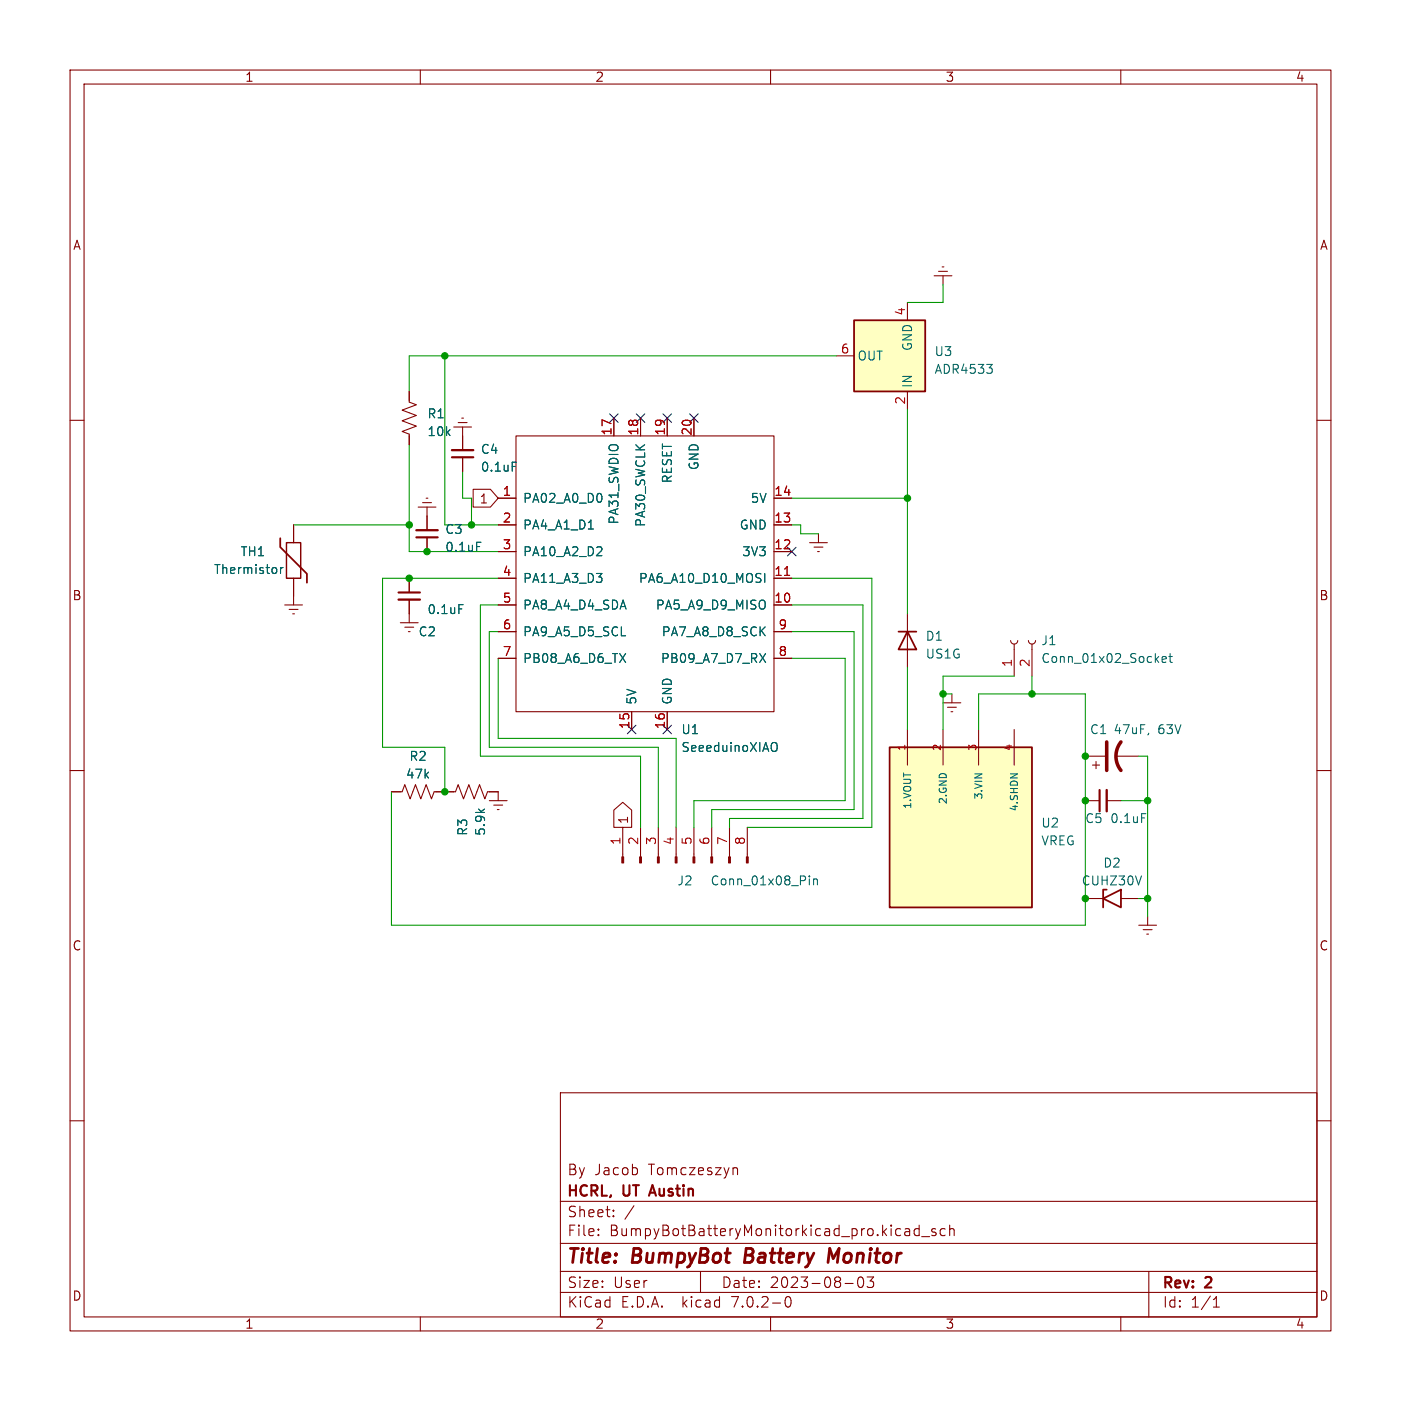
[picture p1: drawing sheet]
<svg xmlns="http://www.w3.org/2000/svg" width="200mm" height="200mm" viewBox="0 0 200 200" stroke-linecap="round" stroke-linejoin="round" font-family="sans-serif">
<g fill="none" stroke="#840000" stroke-width=".15">
<path d="M10 10h180v180h-180zM12 12h176v176h-176zM60 10v2M110 10v2M160 10v2M133.3 39.4h2.6M134 38.7h1.3M134.5 38.1h.2M134.6 39.4v1.2M10 60h2M58.4 55.9v1.5l1 .4-2 .7 2 .8-2 .8 2 .7-2 .8 1 .4v1.5M65.9 59.7h.3"/>
<path d="M87.6 59.7v2.5M91.4 59.7v2.5M95.2 59.7v2.5M99.1 59.7v2.5M119.4 50.8h2.5M129.5 43.2v2.5M129.5 55.9v2.5M188 60h2M41.9 74.9v2.6M59.7 72.4h2.5M60.3 71.8h1.3M60.8 71.1h.3"/>
<path d="M61 72.4v3.3M61 76.7v2M64.8 61h2.5M65.4 60.3h1.3M66 61v3.3M66 65.3v2M67.5 69.8h2.5l1.1 1.3-1.1 1.3h-2.5zM71.1 71.1h2.6M71.1 78.7h2.6M71.1 74.9h2.6M73.7 62.2h36.8v39.4h-36.8zM110.5 71.1h2.5"/>
<path d="M110.5 78.7h2.5M110.5 74.9h2.5M115.6 77.5h2.5M116.2 78.1h1.3M116.7 78.7h.3M116.8 76.2v1.3M40.6 86.4h2.6M41.3 87h1.2M41.8 87.6h.2M41.9 82.5v3.9M57.1 88.9h2.6M57.8 89.5h1.3"/>
<path d="M58.3 90.2h.2M58.4 82.5v2.1M58.4 85.6v3.3M71.1 86.4h2.6M71.1 82.5h2.6M71.1 90.2h2.6M71.1 94h2.6M110.5 86.4h2.5M110.5 82.5h2.5M110.5 90.2h2.5M110.5 94h2.5M129.5 87.6v7.6"/>
<path d="M135.9 99.1v1.2M144.3 91.4a.51 .51 0 0 0 .5 .5 .51 .51 0 0 0 .5-.5M144.8 91.9v4.6M146.8 91.4a.51 .51 0 0 0 .5 .5 .51 .51 0 0 0 .5-.5M147.3 91.9v4.6M10 110h2M55.9 113h1.5l.4-1 .7 2 .8-2 .8 2 .7-2 .8 2 .4-1h3l.4-1 .8 2 .7-2 .8 2 .8-2 .7 2 .4-1h1.5v1.3M69.8 114.3h2.6M70.5 114.9h1.3M71 115.6h.2M87.6 115.6l1.3-1.1 1.3 1.1v2.5h-2.6zM88.9 118.1v4.2"/>
<path d="M90.2 101.6v2.5M91.4 118.1v4.2M94 118.1v4.2M95.2 101.6v2.5M96.5 118.1v4.2M99.1 118.1v4.2M101.6 118.1v4.2M104.1 118.1v4.2M106.7 118.1v4.2M129.5 104.1v5.1M134.6 100.3h2.6M134.6 104.1v5.1"/>
<path d="M135.3 101h1.2M135.8 101.6h.2M139.7 104.1v5.1M144.8 104.1v5.1M154.9 114.3h2.1M154.9 107.9h2.8M156 109.2h1M156.5 108.7v1M158 114.3h2M159.3 107.9h3.3M188 110h2M154.9 128.3h2.6"/>
<path d="M160 128.3h2.6M162.6 132.1h2.5M163.2 132.7h1.3M163.7 133.3h.3M163.8 130.8v1.3M10 160h2M80 156h108v32h-108zM188 160h2M80 177.5h108M80 171.5h108M85.4 176.3v.1M85.4 175.5v.1"/>
<path d="M87.6 173.6v.1M87.6 172.8v.1M104.9 166.7h.2l.2 .2v.8M129.6 175.4l.3 .2v.8M129.9 176.3l-.2 .1M129.9 175.8h-.2M131.2 174.9v1.5M131.2 175.5l-.4-.1-.3 .3v.4l.1 .2 .2 .1 .4-.1M131.6 176.5h1.1M133.6 175.5l-.4-.1-.2 .2 .1 .2 .5 .2v.1v.2l-.2 .1-.4-.1M134.9 175.5l-.4-.1-.3 .3v.4l.2 .2 .1 .1 .4-.1M135.6 175.5a.37 .37 0 0 1 .6 .1v.8"/>
<path d="M135.6 174.9v1.5M60 188v2M80 184.5h108M80 181.5h108M100 181.5v3M110 188v2M112.2 185.2a.36 .36 0 0 1 .4-.1 .36 .36 0 0 1 .3 .3 .77 .77 0 0 1-.5 1.2 .91 .91 0 0 1-.2-1.4zM120.6 183.2h1.2M122.6 182.4a.36 .36 0 0 1 .6 .2 .77 .77 0 0 1-.4 1.2 1 1 0 0 1-.2-1.4zM123.8 182.3h.9l-.5 .6a.41 .41 0 0 1 .5 .3v.3l-.1 .2-.6 .1-.2-.1M160 188v2M164 181.5v6.5"/>
<path d="M173.2 186.6h.9M173.2 185.5l.4-.4v1.5"/>
</g>
<path d="M118.9 179.7l-.4-1.5-.3 2" fill="none" stroke="#840000" stroke-width=".4"/>
<path d="M59.4 76.7h3.1M64.5 65.3h3.1M56.9 84.6h3M157 112.8v3M93.1 169.2l-.5 1.5" fill="none" stroke="#840000" stroke-width=".3"/>
<path d="M40.9 77.5h2v5h-2z" fill="none" stroke="#840000" stroke-width=".2"/>
<path d="M121.9 45.7h10.2v10.2h-10.2zM40 76.8v1.3l3.8 3.8v1.3M128.3 90.2h2.5M129.5 90.2l1.3 2.5h-2.5zM127 106.7h20.3v22.8h-20.3zM157.5 128.3l2.5-1.3v2.5zM158 127h-.5v2.5" fill="none" stroke="#840000" stroke-width=".25"/>
<g fill="none" stroke="#006464" stroke-width=".15">
<path d="M140.9 52h.7l-.4 .5M141.5 52.6l.1 .1v.4l-.1 .1M68 77.4h.7M73.1 66h.6M84 75.5h.7M40 81v.9M40.4 81l-.2 .1-.2 .2M65.5 86.3h.6M88.5 93.3l.8 1.3M89.3 93.3l-.8 1.3M108.4 93.3l.9 1.3M109.2 81.9v1.2"/>
<path d="M109.3 93.3l-.9 1.3M165.9 94.1l.6-.1-.1-.2-.3-.1-.2 .2 .1 .6h.4M166.9 93.7h.4M167 93.3v1.1l.1 .1 .2 .1M110.4 106a.43 .43 0 0 1 .5 .4v.4a.43 .43 0 0 1-.5 .5M163 116.2h.6M164 104.7l-.1 .2M115.5 125v.2M115.5 125.5v.8M116.1 125.5v.8M116.1 125.6l.2-.1h.3l.1 .8"/>
</g>
<path d="M59.4 75.7h3.1M64.5 64.3h3.1M56.9 85.6h3M158 112.8v3" fill="none" stroke="#840000" stroke-width=".33"/>
<g fill="#ffffc2" stroke="#ffffc2" stroke-width=".14">
<path d="M121.9 45.7h10.2v10.2h-10.2z"/>
<path d="M127 106.7h20.3v22.8h-20.3z"/>
</g>
<path d="M112 82.1h.7" fill="none" stroke="#a90000" stroke-width=".15"/>
<g fill="#840000" stroke="#840000" stroke-width=".15">
<path d="M106.6 122.3h.2v.9h-.2z"/>
<path d="M104 122.3h.3v.9h-.3z"/>
<path d="M101.5 122.3h.2v.9h-.2z"/>
<path d="M98.9 122.3h.3v.9h-.3z"/>
<path d="M96.4 122.3h.2v.9h-.2z"/>
<path d="M93.9 122.3h.2v.9h-.2z"/>
<path d="M91.3 122.3h.3v.9h-.3z"/>
<path d="M88.8 122.3h.2v.9h-.2z"/>
</g>
<path d="M158 105.9v4.1M160 105.9a3.3 3.3 0 0 0 0 4.1" fill="none" stroke="#840000" stroke-width=".51"/>
<g fill="none" stroke="#009600" stroke-width=".15">
<path d="M63.5 50.8v24.1h7.6M119.4 50.8h-61v5.1M129.5 58.4v29.2M134.6 40.6v2.6h-5.1M41.9 74.9h16.5M58.4 63.5v15.2h12.7M66 67.3v3.8h1.3v3.8M113 74.9h1.3v1.3h2.5M113 71.1h16.5M71.1 82.5h-16.5v24.2h8.9v6.3M71.1 86.4h-2.5v21.5h22.8v10.2M71.1 90.2h-1.3v16.5h24.2v11.4"/>
<path d="M71.1 94v11.4h25.4v12.7M113 94h7.6v20.3h-21.5v3.8M113 82.5h11.5v35.6h-17.8M113 86.4h10.2v30.4h-19.1v1.3M113 90.2h8.9v25.4h-20.3v2.5M129.5 95.2v8.9M134.6 99.1h1.3M144.8 96.5h-10.2v7.6M147.3 96.5v2.6M139.7 104.1v-5h15.2v33h-99v-19.1M160 114.3h3.8M162.6 107.9h1.2v22.9"/>
<path d="M162.6 128.3h1.2"/>
</g>
<g fill="none" stroke="#000084" stroke-width=".15">
<path d="M87 59.1l1.2 1.2M88.2 59.1l-1.2 1.2M90.8 59.1l1.2 1.2M92 59.1l-1.2 1.2M94.6 59.1l1.3 1.2M95.9 59.1l-1.3 1.2M98.5 59.1l1.2 1.2M99.7 59.1l-1.2 1.2M112.4 78.1l1.2 1.2M113.6 78.1l-1.2 1.2M89.6 103.5l1.2 1.2M90.8 103.5l-1.2 1.2"/>
<path d="M94.6 103.5l1.3 1.2M95.9 103.5l-1.3 1.2"/>
</g>
<g fill="#009600" stroke="#009600" stroke-width=".15">
<circle cx="134.6" cy="99.1" r=".46"/>
<circle cx="147.3" cy="99.1" r=".46"/>
<circle cx="154.9" cy="107.9" r=".46"/>
<circle cx="154.9" cy="128.3" r=".46"/>
<circle cx="154.9" cy="114.3" r=".46"/>
<circle cx="163.8" cy="114.3" r=".46"/>
<circle cx="163.8" cy="128.3" r=".46"/>
<circle cx="63.5" cy="113" r=".46"/>
<circle cx="129.5" cy="71.1" r=".46"/>
<circle cx="67.3" cy="74.9" r=".46"/>
<circle cx="63.5" cy="50.8" r=".46"/>
<circle cx="58.4" cy="82.5" r=".46"/>
<circle cx="58.4" cy="74.9" r=".46"/>
<circle cx="61" cy="78.7" r=".46"/>
</g>
<g font-size="2.8" fill="#840000">
<text x="81" y="180.8">Title:</text>
<text x="90.4" y="180.8">BumpyBot</text>
<text x="107" y="180.8">Battery</text>
<text x="119.5" y="180.8">Monitor</text>
</g>
<g font-size="2.1" fill="#840000">
<text x="81" y="167.9">By Jacob</text>
<text x="92.6" y="167.9">Tomczeszyn</text>
<text x="81" y="173.9">Sheet:</text>
<text x="81" y="171.1">HCRL,</text>
<text x="89.1" y="171.1">UT</text>
<text x="89.2" y="173.9">/</text>
<text x="93.4" y="171.1">Austin</text>
<text x="81" y="176.6">File:</text>
<text x="87" y="176.6">BumpyBotBatteryMonitorkicad_pro.kicad_sch</text>
<text x="81" y="184">Size:</text>
<text x="87.6" y="184">User</text>
<text x="103" y="184">Date:</text>
<text x="109.9" y="184">2023-08-03</text>
<text x="166" y="184.2">Rev:</text>
<text x="172.2" y="184.2">2</text>
<text x="81" y="186.8">KiCad</text>
<text x="88.7" y="186.8">E.D.A.</text>
<text x="97.4" y="186.8">kicad</text>
<text x="104.5" y="186.8">7.0.2-0</text>
<text x="166" y="186.8">Id:</text>
<text x="170" y="186.8">1/1</text>
</g>
<g font-size="1.8" fill="#840000">
<text x="35" y="11.8">1</text>
<text x="85" y="11.8">2</text>
<text x="135" y="11.8">3</text>
<text x="185" y="11.8">4</text>
<text x="10.4" y="35.8">A</text>
<text x="188.4" y="35.8">A</text>
<text x="68.4" y="72">1</text>
<text x="10.3" y="85.8">B</text>
<text x="188.3" y="85.8">B</text>
<text x="89.8" y="117.6" transform="rotate(-90 89.8 117.6)">1</text>
<text x="10.3" y="135.8">C</text>
<text x="188.3" y="135.8">C</text>
<text x="10.3" y="185.8">D</text>
<text x="188.3" y="185.8">D</text>
<text x="35" y="189.8">1</text>
<text x="85" y="189.8">2</text>
<text x="135" y="189.8">3</text>
<text x="185" y="189.8">4</text>
</g>
<g font-size="1.8" fill="#a90000">
<text x="129.3" y="45.1" transform="rotate(-90 129.3 45.1)">4</text>
<text x="120" y="50.5">6</text>
<text x="129.3" y="57.8" transform="rotate(-90 129.3 57.8)">2</text>
<text x="87.4" y="62.2" transform="rotate(-90 87.4 62.2)">17</text>
<text x="91.2" y="62.2" transform="rotate(-90 91.2 62.2)">18</text>
<text x="95" y="62.2" transform="rotate(-90 95 62.2)">19</text>
<text x="98.8" y="62.2" transform="rotate(-90 98.8 62.2)">20</text>
<text x="71.7" y="70.9">1</text>
<text x="110.5" y="70.9">14</text>
<text x="71.7" y="74.7">2</text>
<text x="110.5" y="74.7">13</text>
<text x="71.7" y="78.5">3</text>
<text x="71.7" y="82.3">4</text>
<text x="110.5" y="82.3">11</text>
<text x="110.5" y="78.5">12</text>
<text x="71.7" y="86.1">5</text>
<text x="71.7" y="89.9">6</text>
<text x="110.5" y="86.1">10</text>
<text x="111.1" y="89.9">9</text>
<text x="71.7" y="93.7">7</text>
<text x="111.1" y="93.7">8</text>
<text x="144.5" y="95.3" transform="rotate(-90 144.5 95.3)">1</text>
<text x="147.1" y="95.3" transform="rotate(-90 147.1 95.3)">2</text>
<text x="89.9" y="104.1" transform="rotate(-90 89.9 104.1)">15</text>
<text x="95" y="104.1" transform="rotate(-90 95 104.1)">16</text>
<text x="88.6" y="120.7" transform="rotate(-90 88.6 120.7)">1</text>
<text x="91.2" y="120.7" transform="rotate(-90 91.2 120.7)">2</text>
<text x="93.7" y="120.7" transform="rotate(-90 93.7 120.7)">3</text>
<text x="96.3" y="120.7" transform="rotate(-90 96.3 120.7)">4</text>
<text x="98.8" y="120.7" transform="rotate(-90 98.8 120.7)">5</text>
<text x="101.3" y="120.7" transform="rotate(-90 101.3 120.7)">6</text>
<text x="103.9" y="120.7" transform="rotate(-90 103.9 120.7)">7</text>
<text x="106.4" y="120.7" transform="rotate(-90 106.4 120.7)">8</text>
</g>
<g font-size="1.8" fill="#006464">
<text x="122.4" y="51.6">OUT</text>
<text x="130.4" y="50.2" transform="rotate(-90 130.4 50.2)">GND</text>
<text x="133.4" y="51">U3</text>
<text x="133.4" y="53.5">ADR4533</text>
<text x="61" y="59.9">R1</text>
<text x="130.4" y="55.4" transform="rotate(-90 130.4 55.4)">IN</text>
<text x="61" y="62.4">10k</text>
<text x="68.6" y="65">C4</text>
<text x="68.6" y="67.5">0.1uF</text>
<text x="74.7" y="71.9">PA02_A0_D0</text>
<text x="96.1" y="69.1" transform="rotate(-90 96.1 69.1)">RESET</text>
<text x="99.9" y="67.2" transform="rotate(-90 99.9 67.2)">GND</text>
<text x="107" y="71.9">5V</text>
<text x="63.5" y="76.4">C3</text>
<text x="74.7" y="75.8">PA4_A1_D1</text>
<text x="88.5" y="75" transform="rotate(-90 88.5 75)">PA31_SWDIO</text>
<text x="92.3" y="75.3" transform="rotate(-90 92.3 75.3)">PA30_SWCLK</text>
<text x="105.5" y="75.8">GND</text>
<text x="30.5" y="82.1">Thermistor</text>
<text x="34.3" y="79.6">TH1</text>
<text x="63.5" y="78.9">0.1uF</text>
<text x="74.7" y="79.6">PA10_A2_D2</text>
<text x="74.7" y="83.4">PA11_A3_D3</text>
<text x="91.1" y="83.4">PA6_A10_D10_MOSI</text>
<text x="105.8" y="79.6">3V3</text>
<text x="61" y="87.8">0.1uF</text>
<text x="74.7" y="87.2">PA8_A4_D4_SDA</text>
<text x="93.5" y="87.2">PA5_A9_D9_MISO</text>
<text x="59.7" y="91">C2</text>
<text x="74.7" y="91">PA9_A5_D5_SCL</text>
<text x="74.7" y="94.8">PB08_A6_D6_TX</text>
<text x="94.2" y="94.8">PB09_A7_D7_RX</text>
<text x="94.3" y="91">PA7_A8_D8_SCK</text>
<text x="132.1" y="91.6">D1</text>
<text x="132.1" y="94.2">US1G</text>
<text x="148.6" y="92.3">J1</text>
<text x="148.6" y="94.8">Conn_01x02_Socket</text>
<text x="91" y="100.6" transform="rotate(-90 91 100.6)">5V</text>
<text x="96.1" y="100.6" transform="rotate(-90 96.1 100.6)">GND</text>
<text x="97.2" y="107.5">SeeeduinoXIAO</text>
<text x="97.2" y="105">U1</text>
<text x="155.5" y="105">C1</text>
<text x="158.9" y="105">47uF,</text>
<text x="165.3" y="105">63V</text>
<text x="57.9" y="111.3">47k</text>
<text x="58.4" y="108.8">R2</text>
<text x="66.9" y="119.4" transform="rotate(-90 66.9 119.4)">R3</text>
<text x="69.4" y="119.4" transform="rotate(-90 69.4 119.4)">5.9k</text>
<text x="148.6" y="118.3">U2</text>
<text x="154.9" y="117.7">C5</text>
<text x="158.4" y="117.7">0.1uF</text>
<text x="148.6" y="120.8">VREG</text>
<text x="157.4" y="124">D2</text>
<text x="96.6" y="126.6">J2</text>
<text x="101.4" y="126.6">Conn_01x08_Pin</text>
<text x="154.4" y="126.6">CUHZ30V</text>
</g>
<g font-size="1.4" fill="#a90000">
<text x="129.3" y="107.3" transform="rotate(-90 129.3 107.3)">1</text>
<text x="134.4" y="107.3" transform="rotate(-90 134.4 107.3)">2</text>
<text x="139.4" y="107.3" transform="rotate(-90 139.4 107.3)">3</text>
<text x="144.5" y="107.3" transform="rotate(-90 144.5 107.3)">4</text>
</g>
<g font-size="1.4" fill="#006464">
<text x="130.2" y="115.6" transform="rotate(-90 130.2 115.6)">1.VOUT</text>
<text x="135.3" y="115" transform="rotate(-90 135.3 115)">2.GND</text>
<text x="140.4" y="114.3" transform="rotate(-90 140.4 114.3)">3.VIN</text>
<text x="145.5" y="116" transform="rotate(-90 145.5 116)">4.SHDN</text>
</g>
</svg>
